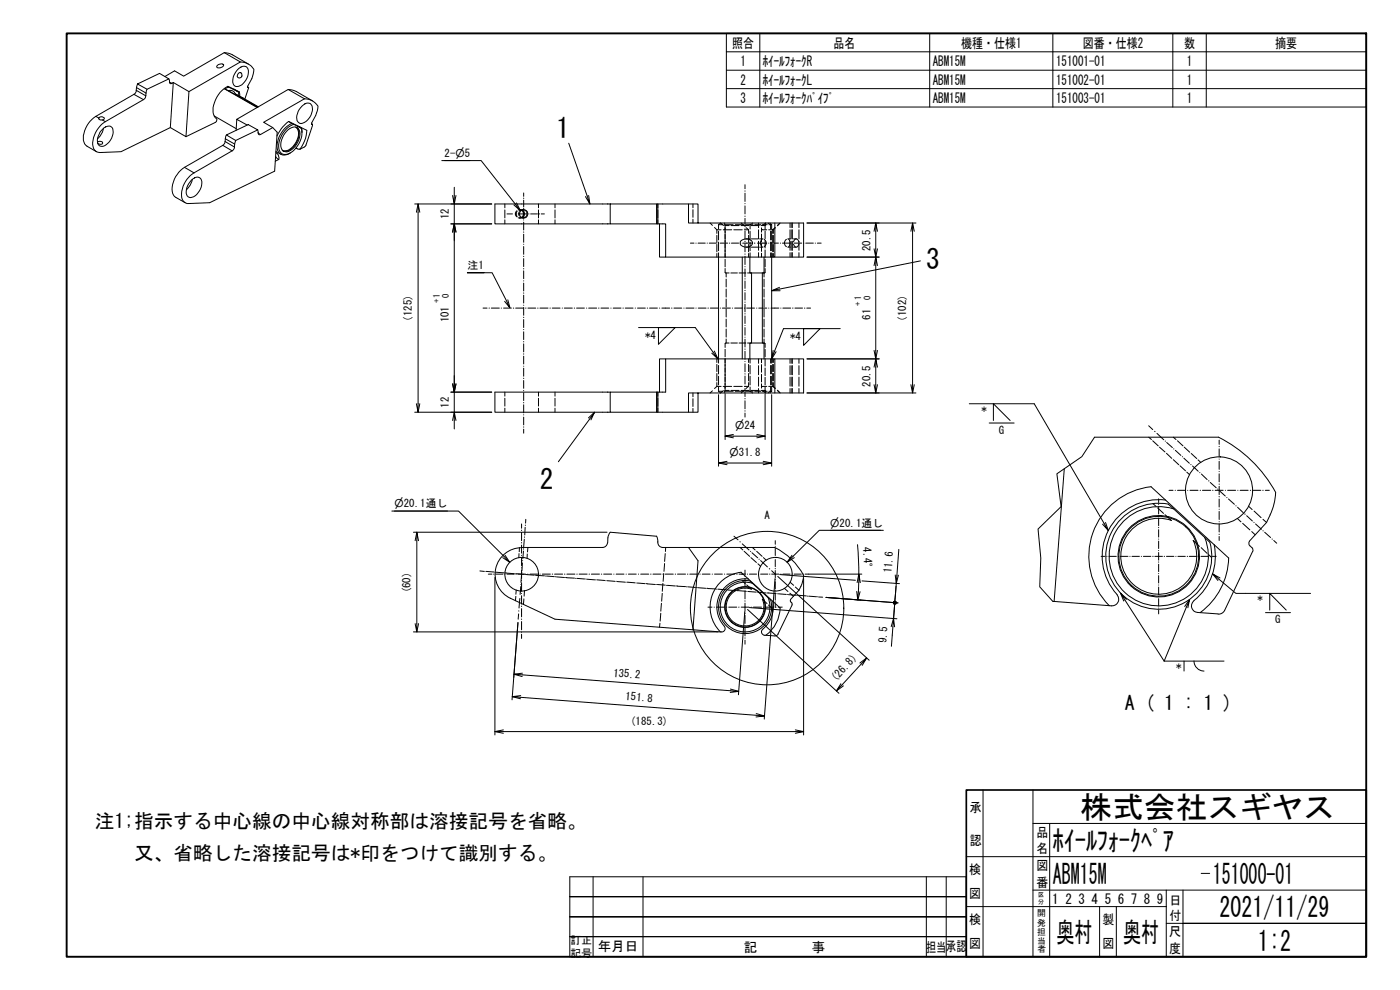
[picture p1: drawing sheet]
<svg xmlns="http://www.w3.org/2000/svg" width="420mm" height="297mm" viewBox="0 0 420 297" stroke-linecap="round" stroke-linejoin="round" font-family="sans-serif">
<!-- layer: Hidden (ISO) -->
<g fill="none" stroke="#000" stroke-width=".3">
<path d="M151.5 61.2v1.1M151.5 63v2.4M151.5 66v1.2M155.1 63.2a1.14 1.14 0 0 0 0 1.9M155.2 63.4l-.3 .5 .3 1M155.5 63l1 .1M155.9 63.5l-.2 .4 .2 .9M156.1 62.9l-.2 .1h.8M156.4 65.3l.6 .1M156.5 65.3h-1M156.7 65.3l-.8 .1h.2M156.9 62.9h.3"/>
<path d="M156.9 65.4h.3M157 62.9l-.6 .1M161.6 61.2v1.1M161.6 63v2.4M161.6 66v1.2M166.6 61.2v1.1M166.6 63v2.4M166.6 66v1.2M197.4 61.2v1.1M197.4 63v2.4M197.4 66v1.2M208 61.2v1.1"/>
<path d="M208 62.9v2.3M208 65.8v1.1M213.1 66.9l.7 .7M214.4 68.2l.7 .7M215.1 68.9v1.1M215.1 70.6v2.2M215.1 73.3v2.3M215.1 76.1v1M215.1 68.9h1.3M215.6 67.4h1.3M215.6 67.4v1.3M215.6 69.4v2.6"/>
<path d="M215.6 72.6v2.6M215.6 75.9v1.2M215.8 67.2l-.2 .2M216.3 67l-.3 .1M216.4 67.1l.7 .6M217 68.9h2.6M217.5 67.2v.2h2.5M217.5 66.9v.2M217.6 68.3v.4l-.2 .2M217.6 67.6v.1M217.6 67.7v9.5M217.6 77.8v2.3"/>
<path d="M217.6 67.7h1.2M219.4 67.7h2.4M220.2 68.9h2.6M220.7 67.4h2.5M222.4 66.9l.8 .7M222.4 67.7h2.4M223.4 68.9h1.3M223.8 67.4h2.2M223.9 68.3l.8 .6M224 71.7h1M224 74.2h1M224.7 68.9v1.1"/>
<path d="M224.7 70.6v2.2M224.7 73.3v2.3M224.7 76.1v1M225.1 69.4v2.6M225.1 72.6v2.6M225.1 75.9v1.2M225.4 67.2l-.3 .2v1.3M225.4 67.7h2.4M225.5 71.7h2M225.5 74.2h2M225.9 66.9l-.3 .2M226.5 67.4h1.8"/>
<path d="M227.6 66.9v1.4M227.6 68.9v2.8M227.6 72.4v2.7M227.6 75.8v1.3M228 71.7h1M228 74.2h1M228.4 67.7h1.2M228.5 68.4v.3l.4 .2h1.2M228.5 68.5v1.1M228.5 70.2v2.4M228.5 73.1v2.3M228.5 76v1.1"/>
<path d="M228.7 71.7a1.77 1.77 0 0 0 0 2.4M228.8 67.4h1.5M229.4 71.8a1.37 1.37 0 0 1 0 2.2M229.6 67.1l-.7 .6M229.6 67.7v1.1M229.6 69.3v2.3M229.6 72.2v2.2M229.6 75v2.2M229.6 77.8v2.3M229.7 67.6l-.1 .1M229.7 67.2v.3M229.7 66.9v.2"/>
<path d="M229.9 66.9l-.2 .1M230.5 66.9l.3 .2M230.7 68.9h1.4M230.8 67.4h.8M231 67.2l.3 .2v1.3M231.1 66.9l.1 .2M231.3 69.4v2.6M231.3 72.6v2.6M231.3 75.9v1.2M231.4 67.2l.2 .2M231.6 67.4v1.3M231.6 69.4v2.6"/>
<path d="M231.6 72.6v2.6M231.6 75.9v1.2M231.9 70.6v2.2M231.9 73.3v2.3M231.9 76.1v1M232.1 68.9l.6-.6-.8 .6v1.1M232.1 68.9v1.1M232.1 70.6v2.2M232.1 73.3v2.3M232.1 76.1v1M233.9 67.2l-.6 .5M234.1 66.9l-.7 .7"/>
<path d="M236 71.8a1.29 1.29 0 0 0 0 2.2M236.4 71.7h.8M236.4 74.2h.8M236.7 71.7l.4 1.2-.4 1.2M237.1 66.9v1.4M237.1 68.9v2.8M237.1 72.4v2.7M237.1 75.8v1.3M237.7 66.9v1.4M237.7 68.9v2.8M237.7 72.4v2.7M237.7 75.8v1.3"/>
<path d="M238.1 73.3a.83 .83 0 0 0 .9 .9 .83 .83 0 0 0 .8-.9M238.1 71.7h.9M238.1 74.2h.9M239 71.7h-.4l-.5 .9M239 71.7h.3l.5 .9M239.8 66.9v1.4M239.8 68.9v2.8M239.8 72.4v2.7M239.8 75.8v1.3M217.6 80.6l.1 1.2M217.7 81.9h1.1M217.9 81.9v1.2"/>
<path d="M217.9 83.7v2.4M217.9 86.7v2.4M217.9 89.7v2.4M217.9 92.7v2.4M217.9 95.7v2.4M217.9 98.7v2.4M219.3 81.9h2M221.8 81.9h2M224.3 81.9h1.1M229 81.9h.1M229.3 83.7v2.4M229.3 86.7v2.4"/>
<path d="M229.3 89.7v2.4M229.3 92.7v2.4M229.3 95.7v2.4M229.3 98.7v2.4M229.5 81.9h-.2v1.2M229.6 80.6v1.2M151.5 117.7v1.2M151.5 119.5v2.3M161.6 117.7v1.2M161.6 119.5v2.3M166.6 117.7v1.2M166.6 119.5v2.3"/>
<path d="M197.4 117.7v1.2M197.4 119.5v2.3M208 117.9v1.1M208 119.6v2.4M213.8 117.3l-.7 .6M215.1 115.9h1.3M215.1 115.9l-.7 .7M215.1 107.7v1.1M215.1 109.3v2.2M215.1 112.1v2.2M215.1 114.8v1.1M215.6 117.4h1.3"/>
<path d="M215.6 117.4l.2 .2M215.6 107.7v1.3M215.6 109.7v2.5M215.6 112.9v2.6M215.6 116.1v1.3M216 117.8h.3M217 115.9h2.6M217.1 117.2l-.7 .6M217.4 115.9l.2 .3v.3M217.5 117.8v.1M217.6 117.3l-.1 .3M217.6 117.4h2.4"/>
<path d="M217.6 104.8v2.2M217.6 107.6v9.5M217.6 117.1h1.2M217.6 117.1v.2M217.7 103l-.1 1.3M217.9 101.7v1.2M218.8 102.9l-1.1 .1M219.3 102.9h2M219.4 117.1h2.4M220.2 115.9h2.6M220.7 117.4h2.5M221.8 102.9h2"/>
<path d="M222.4 117.1h2.4M223.2 117.2l-.8 .7M223.4 115.9h1.3M223.8 117.4h2.2M224.3 102.9h1.1M224.7 115.9l-.8 .7M224.7 107.7v1.1M224.7 109.3v2.2M224.7 112.1v2.2M224.7 114.8v1.1M225.1 107.7v1.3M225.1 109.7v2.5"/>
<path d="M225.1 112.9v2.6M225.1 116.1v1.3l.3 .2M225.4 117.1h2.4M225.6 117.8l.3 .1M226.5 117.4h1.8M227.6 107.7v1.3M227.6 109.7v2.7M227.6 113.1v2.8M227.6 116.6v1.3M228.4 117.1h1.2M228.5 107.7v1.1M228.5 109.4v2.3"/>
<path d="M228.5 112.3v2.3M228.5 115.2v1.1M228.8 117.4h1.5M228.9 117.1l.7 .7M229 102.9h.1M229.3 101.7v1.2l.2 .1M229.6 103v1.3M229.6 104.8v2.2M229.6 107.6v2.2M229.6 110.4v2.3M229.6 113.2v2.3M229.6 116.1v1"/>
<path d="M229.6 117.1l.1 .2M229.7 117.3v.3M229.7 117.8l.2 .1M230.1 115.9l-1.4 .1-.2 .4M230.7 115.9h1.4M230.8 117.4h.6M230.8 117.8l-.3 .1M231.2 117.8l-.1 .1M231.3 107.7v1.3M231.3 109.7v2.5M231.3 112.9v2.6M231.3 116.1v1.3l-.3 .2"/>
<path d="M231.5 117.4h.1M231.6 117.4l-.2 .2M231.6 107.7v1.3M231.6 109.7v2.5M231.6 112.9v2.6M231.6 116.1v1.3M231.9 114.8v1.1l.8 .7M231.9 107.7v1.1M231.9 109.3v2.2M231.9 112.1v2.2M232.1 115.9l.6 .6M232.1 107.7v1.1"/>
<path d="M232.1 109.3v2.2M232.1 112.1v2.2M232.1 114.8v1.1M233.3 117.1l.6 .6M233.4 117.2l.7 .7M237.1 107.7v1.3M237.1 109.7v2.7M237.1 113.1v2.8M237.1 116.6v1.3M237.7 107.7v1.3M237.7 109.7v2.7M237.7 113.1v2.8"/>
<path d="M237.7 116.6v1.3M239.8 107.7v1.3M239.8 109.7v2.7M239.8 113.1v2.8M239.8 116.6v1.3M151.5 122.5v1.2M161.6 122.5v1.2M166.6 122.5v1.2M197.4 122.5v1.2M208 122.5v1.2M344.7 131.2l.9 .7M345.9 132.3l1.7 1.5"/>
<path d="M348 134.2l1.6 1.4M350.1 136l1.6 1.5M352.1 131.2l.8 .7M352.1 137.9l1.7 1.5M353.4 132.3l1.6 1.5M354.1 139.7l1.7 1.6M355.4 134.2l1.7 1.5M357.5 136.1l1.7 1.5M359.5 138l.9 .7M346 151.1l1 .8M347.4 152.4l1.8 1.6M349.6 154.4l.9 .8"/>
<path d="M356.2 141.7l.8 .7M371.3 155.6l1.1 1M372.9 157l2.2 2M374.7 151.9l1.1 1M375.7 159.5l1 1M376.4 153.3l2.1 2M379 155.8l1.1 1M154.8 178.9l-.1 1.4M154.9 177l-.1 1.3M155.8 166.1l-.1 1.2M155.9 164.3l-.1 1.2M157.2 179.7l-.1 1.6"/>
<path d="M157.4 177.2l-.1 1.7M158.2 166.2v1.3M158.4 164.3l-.1 1.3M198.8 178l-.2 2.4M198.9 175.1l-.1 2.3M199.2 172.1l-.2 2.3M199.5 169.1l-.2 2.3M199.6 166.1l-.1 2.4M199.8 164.3l-.1 1.2M222.1 164.3l.8 .7M222.8 174.2l.8 .9M223.3 165.4l1.7 1.5"/>
<path d="M224.1 175.5l.9 .8M225.4 167.3l1.6 1.5M225.8 164.3l.8 .7M227.1 165.4l1.6 1.5M227.5 169.1l.8 .8M229.1 167.3l.8 .8M235.4 176.5l1.1 1M237 178l1.1 .9M237.1 174.7l1.1 .9M238.7 176.1l1.1 1M359.1 163.1l.9 .8M360.5 164.3l1.8 1.7"/>
<path d="M362.7 166.4l.9 .8M198.1 187l-.2 1.2M198.3 184l-.2 2.4M198.5 181l-.2 2.4M229.3 180.3l.9 .8M230.6 181.5l1 .9"/>
</g>
<!-- layer: Visible (ISO) -->
<g fill="none" stroke="#000" stroke-width=".3">
<path d="M65.5 19.4l.9-.2 .7 .2a1.28 1.28 0 0 1-2.1 .6zM67.3 15.8l4.8 2.8-15.4 8.9M67.3 15.8l-12.2 7-2.7-1.5-2.9 1.7M67.3 15.8l1.9 .4 5.3 3M72.1 18.6l2.1 .4a4.1 4.1 0 0 1 2 1.8l-.1 .6a10.3 10.3 0 0 1-1.7 4.4l-.1 .3 .2 .2M29.8 35.2l.9-.2 .6 .4a.87 .87 0 0 1-.8 .6 .87 .87 0 0 1-.8-.6zM31.1 38.5l-.4 1.2-1.4 1.9M31.2 38.3l.5-.2a1.46 1.46 0 0 1 1.7-.1 1.46 1.46 0 0 1 .6 1.6 4.6 4.6 0 0 1-3.4 4.3 1.48 1.48 0 0 1-1.4-1.8l.8-2.4zM41.3 25.2l-.4 2.2-.5 .7-11.6 6.8a7.7 7.7 0 0 0-3.6 7.8l.9 1.2 2.9 1.6M41.3 25.2l6.6-3.2 2.8 1.7-6.6 3.1zM50.7 23.7l.2 .8M50.9 24.6l.1 .4 .3 .1 .7-.3-.9 13.5-14.8 7.2-6.3 .3a2.42 2.42 0 0 1-2.2-3.1 8.5 8.5 0 0 1 3.8-6.2l11.6-6.7 .4-.5 .5-2.5"/>
<path d="M50.9 24.5v.1M52 24.8l4.7 2.7-.9 13.5-4.7-2.7M64.3 34.8l6.6 3.8M67.5 26.7l9.7 5.5M67.5 26.7l1.1 .5M68.3 26l3.2 1.5-1.3-.8M68.6 27.2l8.7 5M68.6 27.2h.9a1.4 1.4 0 0 1 1.1 1M68.6 26.1l-1.1 .6M70.6 28.2l2.2 1.2h-.2M70.6 28.2l1.1 .5M71.4 20.8l.4-.4a1.54 1.54 0 0 1 1.9-.4 1.54 1.54 0 0 1 .8 1.7 4.6 4.6 0 0 1-3.3 4.3 1.56 1.56 0 0 1-1.3-2.4l.4-1.2z"/>
<path d="M71.5 27.5l.2 1.2M71.6 22a.72 .72 0 0 1 1.1 .2 .72 .72 0 0 1-.4 1 .72 .72 0 0 1-1.1-.1 .72 .72 0 0 1 .4-1.1zM71.7 28.7l5.8 3.4M71.9 28.9l-.1-1.4-3.4-1.6a8.3 8.3 0 0 0-4.3 8.4l.5 1 .5 .4-.3 .9-9 4.4M72.6 22.8l-.1 .2M72.6 29.4l4.8 2.7M72.6 29.4l.1 .2M74.2 37.5l-3.1-1.7-.2 3.3M74.3 26.1l.2 .2M74.5 26.3l-1 3.5M81.9 38.3l-3.7 2.1a.79 .79 0 0 1-.8-1.2l-.1-.2M86.4 39l.5-.4a1.9 1.9 0 0 1 2.5-.2 1.9 1.9 0 0 1 .6 2.4 5.7 5.7 0 0 1-4 4.8 2.08 2.08 0 0 1-1.7-3l.8-2z"/>
<path d="M86.5 26.8l2.5 .7 4.8 2.8M86.6 36.4l-2.2 2.3-1.3 2.1M86.6 36.4l5.5 2.7-.4 2.4-1.7 3.3M86.6 36.4l3.9 2.1-1.2-.7M87.6 37.1a7.7 7.7 0 0 0-4.3 8 2.29 2.29 0 0 0 3.8 .8M88.2 37.3a7.1 7.1 0 0 0-4.4 7.8 2.14 2.14 0 0 0 3.5 .7 7 7 0 0 0 3.1-7.4M88.7 38.1a3 3 0 0 1 .4 4 4.5 4.5 0 0 1-4 3.2l-.4-.2M89 38.2a3.5 3.5 0 0 1 .1 4.3 4.4 4.4 0 0 1-3.7 2.9l-.4-.1M90.1 38.1l.1 .2M90.5 38.5l.1 1.3M90.6 31.9a1.71 1.71 0 0 1 1.5-1 1.71 1.71 0 0 1 1.6 .9 4.4 4.4 0 0 1-3.7 5.2 2.56 2.56 0 0 1-.5-3.5zM91.4 29.6l-12.3 7.1 2.8 1.6 1.3 1.4-.8 11.7-19.5 9.4-6.3 .3a2.33 2.33 0 0 1-2.1-3 8.1 8.1 0 0 1 3.7-6.2l11.7-6.8 .5-.7 .3-2.3"/>
<path d="M91.4 29.6l1.4 .2 1.7 1a1.66 1.66 0 0 1 .7 2.4l-.5 1.5-1.2 2.2 .2 .4-.2-.1M91.4 29.6l-4.9-2.8-15.4 9M93.7 37.3l.1 .3-2 5.9-.3 .5-1.5 .8M29.3 42.7a.82 .82 0 0 1 .9-.3 .82 .82 0 0 1 .5 .7l-.8 .2-.6-.3M57.4 54.1l.4-.4a1.63 1.63 0 0 1 2.2-.3 1.63 1.63 0 0 1 .5 2.1 4 4 0 0 1-3.7 3.7 2.07 2.07 0 0 1-.7-2.9zM57.7 53.8l-.6 1.7-1.2 1.4M67.9 40.5l6.6-3.1 2.8 1.6-6.6 3.1zM67.9 40.5l-.5 2.5-.3 .5-11.7 6.7a7.7 7.7 0 0 0-3.6 7.8l.5 .9 3.3 1.9M82.7 47l.9 .9M82.8 45.7l.2 .3a1.81 1.81 0 0 1 .6 1.9M82.8 45.5l1.5 .8M83.6 47.9l-1 .5"/>
<path d="M88.8 44.4l.4 .2M88.9 44.4l.4 .3 .7 .1M156.5 63.1a1.24 1.24 0 0 0 0 2.2 1.31 1.31 0 0 0 0-2.2 1.25 1.25 0 0 1 1.9 1.1 1.25 1.25 0 0 1-1.9 1.1M156.7 63a1.24 1.24 0 0 1 .7 1.2 1.24 1.24 0 0 1-.7 1.1M157 62.9a1.24 1.24 0 0 1 1.2 1.3 1.24 1.24 0 0 1-1.2 1.2M183.1 61.2h-34.6v6h34.6M183.1 61.2h13.9v6h-13.9zM197 67.2h2.8v9.9h-1.9v-9.9M197 61.2h9.6M197.4 61.2v6M209.5 66.9v-5.7h-2.9v5.7h34.6v10.2h-8.7M215.6 77.1v30.6"/>
<path d="M222.4 72.2a2.09 2.09 0 0 1 3.4 .7 2.01 2.01 0 0 1-1.8 1.3 2.01 2.01 0 0 1-1.9-1.3zM222.8 77.1v30.6M225 77.1l.2 4.8 4-.1 .1-4.7M231.6 77.1v30.6M232.5 66.9v10.2h-32.7M225.6 81.9v21l-.6 .1v4.7M228.8 81.9v21l.5 .2v4.6M183.1 117.7h-34.6v6h34.6M197 117.7h-13.9v6h13.9v-6h2.8v-10h-1.9v10M197.4 117.7v6M199.8 107.7h32.7v10.2M225.6 102.9h3.2"/>
<path d="M232.5 107.7h8.7v10.2h-34.6v5.8h2.9v-5.8M197 123.7h9.6M328.5 131.2l37.1-.1a40 40 0 0 1 17.3 16.7M319.4 140.6l-3 39.9h-.4M345.4 146l23.3 21.4M345.5 146a21 21 0 0 0-17.5 13.9 21 21 0 0 0 4.9 21.8M349.8 150a17 17 0 0 0-17.2 9.1 17 17 0 0 0 2.7 19.3 2.12 2.12 0 0 1 0 2.6 2.12 2.12 0 0 1-2.4 .7M350.5 155.2l1 1M350.7 151.3a15.9 15.9 0 0 0-18.9 15 15.9 15.9 0 0 0 17.7 16.4 15.9 15.9 0 0 0 13.5-20l-12.4-11.4M351.6 156.2a11.4 11.4 0 0 0-15.2 9.7 11.4 11.4 0 0 0 13.3 12.2 11.4 11.4 0 0 0 8.4-15.9l1 .9M352.2 152.7a14.9 14.9 0 0 0-19.3 13.1 14.9 14.9 0 0 0 17.2 15.8 14.9 14.9 0 0 0 11.4-20.4M381.2 154.5l-1.1 2.3-5.1 5.5"/>
<path d="M382.8 147.8a17 17 0 0 1-1.6 6.7M153.2 179.5l13.4 6.3 49.6 3.8a1.06 1.06 0 0 0 1.2-.4 1.06 1.06 0 0 0 0-1.3M156.6 164.3a8 8 0 0 0-7.8 6.3 8 8 0 0 0 4.4 8.9M182.3 162.9a1.49 1.49 0 0 1-1.5 1.4h-24.3M197.4 162.6l-.4-1.7-13.9-1.2-.6 1.3-.1 1.9M197.4 162.5a1.52 1.52 0 0 0 1.5 1.8h7.7M222.4 171.8l11.7 10.6a10.5 10.5 0 0 1-4.2 8.2M222.5 171.7a10.5 10.5 0 0 0-8.8 6.9 10.5 10.5 0 0 0 2.5 10.9M224.7 173.7a8.5 8.5 0 0 0-8.6 4.6 8.5 8.5 0 0 0 1.3 9.6M225 176.3l.5 .5a5.7 5.7 0 0 0-7.5 4.9 5.7 5.7 0 0 0 6.6 6 5.7 5.7 0 0 0 4.2-7.9M225.1 174.3a8 8 0 0 0-9.4 7.6 8 8 0 0 0 8.9 8.1 8 8 0 0 0 6.7-10M225.1 174.4l6.2 5.6"/>
<path d="M225.9 175a7.5 7.5 0 0 0-9.7 6.6 7.5 7.5 0 0 0 8.6 7.9 7.5 7.5 0 0 0 5.7-10.2M228.8 179.8l.5 .5M237.3 179.9l-.1 .5 .4 .4M241.2 172.6a20 20 0 0 0-8.7-8.3h-25.9l2.9 4-1.5 20.7M241.2 172.6l-.4 2.3a10.7 10.7 0 0 1-3.6 5M364.4 163.4a17 17 0 0 1-6 16.8M368.7 167.4a21 21 0 0 1-8.5 16.4M375 162.4a.98 .98 0 0 0 .1 1.3M375.1 163.8a1.52 1.52 0 0 1 .9 1.4v.3M375.9 165.5l-8.4 17.6-1 1-.9 .2M228.9 188.8a1.03 1.03 0 0 0-.2 1.3 1.03 1.03 0 0 0 1.2 .5l2.6 .2M231.9 180.4a8.5 8.5 0 0 1-3 8.4"/>
<path d="M233.5 190.2l-.4 .5-.5 .1M237.6 180.9l.1 .6M237.7 181.5l-4.2 8.7M316.4 180.5l16.5 1.2M358.3 180.2a2.08 2.08 0 0 0-.5 2.5 2.08 2.08 0 0 0 2.4 1.1l5.4 .4"/>
<circle cx="365.9" cy="147.1" r="10.1"/>
<circle cx="156.6" cy="172.3" r="5"/>
<circle cx="232.7" cy="172.3" r="5"/>
<circle cx="347.8" cy="166.9" r="12"/>
<circle cx="347.8" cy="166.9" r="12.2"/>
<circle cx="223.6" cy="182.1" r="6"/>
<circle cx="223.6" cy="182.1" r="6.1"/>
</g>
<!-- layer: Visible Narrow (ISO) -->
<g fill="none" stroke="#000" stroke-width=".3">
<path d="M28.8 34.9l.9 .5M30.7 36l.9 .5M40.2 28.3l2.9 1.6M40.9 27.1l2.9 1.7M41 26.3l2.8 1.6M50.9 24.6l.7 .4M72.8 29.4h.1M74.3 26.1l.2 .2M74.4 26.2h.1M77.5 39.9l.7 .5M93.5 37.2l.2 .1M93.5 37.3h.1"/>
<path d="M55.4 50.2l2.8 1.7M66.9 43.6l2.8 1.7M67.6 42.5l2.8 1.6M67.6 41.6l2.8 1.6"/>
</g>
<!-- layer: Break Line (JIS) -->
<path d="M328.5 131.2l-3.8 5.8-7.5 5.2 1.3 9.8-7 6.7 .9 8.7-.4 8.7 4 4.4" fill="none" stroke="#000" stroke-width=".3"/>
<!-- layer: Symbol (ISO) -->
<g fill="none" stroke="#000" stroke-width=".3">
<path d="M218 10h192v22.1h-192zM218 15.5h192M228 10v22.1M279 10v22.1M316 10v22.1M352 10v22.1M362 10v22.1M218 21.1h192M218 26.6h192M132.6 48.2h11.8l11.7 15-1.9-1.7M133.4 48.2h7.7M170.7 43l6.3 18.2-1.3-2.2"/>
<path d="M176.7 58.7l.3 2.5M155 60.9l1.1 2.3M276.2 78.3l-44.6 8.9 2.3-1M145.2 81.8h-4.9h7.4l5.3 10.5-1.6-1.9M152.4 90l.6 2.3M191.6 98.3h17.1l6.8 9.4-1.9-1.7M197.6 98.3h5l-5 5zM231.6 87.2h2.5M241.2 98.6h4.9l-4.9 5zM252.2 98.6h-17.1l-3.5 9.1 .4-2.6M214.4 105.3l1.1 2.4M232.9 105.5l-1.3 2.2"/>
<path d="M177.4 126l1-2.3-10.8 14.8M178.4 123.7l-1.8 1.7M290.9 121.1h19.5l22.2 38.1-1.7-1.9M296.9 126.9h7.5M298.1 126.2v-5.1l5 5.1M117.6 153.3h20l15.4 15.4-2.1-1.4M118.4 153.3h15.9M249.2 159.1h15.9M264.3 159.1h-18.4l-9.7 9.6 1.5-2.1M331.8 156.8l.8 2.4M151.6 166.6l1.4 2.1M238.4 167.3l-2.2 1.4"/>
<path d="M336.3 178l.9 2.3M338.1 179.8l-1.8-1.8 13.1 20.4M357 179.9l-1.5 2.1M363.9 172.2l1.6 2M366.1 173.4l-2.2-1.2 7 5.8h22.4M349.4 198.4h17.9M355.3 198.4v2.9M356.5 182.4l.5-2.5-7.6 18.5M358.3 198.3a3 3 0 0 0 3 3M379.8 183.8h7.5M381.1 183.1v-5.1l4.9 5.1"/>
</g>
<!-- layer: Detail Boundary (JIS) -->
<circle cx="230.2" cy="182.5" r="23" fill="none" stroke="#000" stroke-width=".3"/>
<!-- layer: Border (ISO) -->
<path d="M20 10h390v277.1h-390z" fill="none" stroke="#000" stroke-width=".57"/>
<!-- layer: WAKUS -->
<g fill="none" stroke="#000" stroke-width=".3">
<path d="M295 237v50.1M310 237v50.1M290 257h120M310 247.1h100M315 247.1v40M290 263.1v24M290 272h60M310 267.1h100M330 272v15.1M335 272v15.1M350 277h60h-55M350 267.1v20"/>
<path d="M355 267.1v20"/>
</g>
<!-- layer: WAKU -->
<path d="M290 237h120v50.1h-120z" fill="none" stroke="#000" stroke-width=".51"/>
<!-- layer: 0 -->
<path d="M360.5 262.1h2.5" fill="none" stroke="#000" stroke-width=".3"/>
<!-- layer: Sketch Geometry (ISO) -->
<g fill="none" stroke="#000" stroke-width=".3">
<path d="M144 171.3l1.2 .1M145.5 171.4h.1M145.9 171.4l2.3 .2M148.5 171.7h.1M148.8 171.7l2.5 .2M151.6 171.9h.1M151.9 171.9l2.4 .2M154.6 172.1h.1M154.9 172.1l2.4 .2M157.6 172.4h.1M157.9 172.4l2.4 .2M160.7 172.6h.1"/>
<path d="M161 172.6l2.4 .2M163.6 172.8h.1M164 172.8l2.4 .2M166.7 173l.1 .1M167 173.1l2.4 .2M169.7 173.3h.1M170.1 173.3l2.3 .2M172.7 173.5h.1M173.1 173.5l2.4 .2M175.8 173.7h.1M176.1 173.8l2.4 .2M178.8 174h.1"/>
<path d="M179.1 174l2.4 .2M181.8 174.2h.1M182.2 174.2l2.3 .2M184.8 174.4h.1M185.2 174.5l2.4 .2M187.8 174.7h.1M188.2 174.7l2.4 .2M190.9 174.9h.1M191.3 174.9l2.3 .2M193.9 175.1h.1M194.2 175.2l2.5 .2M196.9 175.4h.1"/>
<path d="M197.3 175.4l2.3 .2M200 175.6h.1M200.3 175.6l2.4 .2M203 175.8h.1M203.3 175.9l2.4 .1M206 176.1h.1M206.4 176.1l2.3 .2M209 176.3h.1M209.4 176.3l2.4 .2M212.1 176.5h.1M212.4 176.6l2.4 .1M215.1 176.8h.1"/>
<path d="M215.5 176.8l2.3 .2M218.1 177h.1M218.4 177l2.5 .2M221.2 177.2h.1M221.5 177.2l2.4 .2M224.2 177.5h.1M224.5 177.5l2.4 .2M227.2 177.7h.1M227.5 177.7l2.4 .2M230.3 177.9h.1M230.6 177.9l2.3 .2M233.2 178.2h.1"/>
<path d="M233.6 178.2l2.4 .2M236.3 178.4h.1M236.6 178.4l2.4 .2M239.3 178.6h.1M239.6 178.6l2.4 .2M242.3 178.9h.1M242.7 178.9l2.3 .2M245.4 179.1h.1M245.7 179.1l1.2 .1M171 263.1h119v5.9h-119h119v6.1h-119h119v5.9h-119h119v6.1h-119zM178 263.1v24M193 263.1v24"/>
<path d="M278 263.1v24M284 263.1v24"/>
</g>
<!-- layer: Center Mark (ISO) -->
<g fill="none" stroke="#000" stroke-width=".3">
<path d="M157.2 57.9v1M157.2 59.4v.1M152.1 64.2h1.7M154.6 64.2h.1M155.5 64.2h2.7M157.2 60.1v2M157.2 62.5v.2M157.2 63.2v2.1M157.2 66h.1M157.2 66.7v2.3M157.2 69.6v.1M157.2 70.3v2.4"/>
<path d="M157.2 73.3h.1M157.2 74v2.3M157.2 76.9v.1M157.2 77.6v2.4M158.7 64.2h.1M159.3 64.2h2M161.8 64.2h.1M162.4 64.2h1M157.2 80.6v.1M157.2 81.3v2.3M157.2 84.3h.1M157.2 84.9v2.4"/>
<path d="M157.2 87.9v.1M157.2 88.6v2.3M157.2 91.6h.1M157.2 92.3v2.3M157.2 95.2v.1M157.2 95.9v2.4M157.2 98.9h.1M157.2 99.6v2.3M157.2 102.5v.1M157.2 103.2v2.4M157.2 106.2v.1M157.2 106.9v2.3"/>
<path d="M157.2 109.8v.1M157.2 110.5v2.4M157.2 113.5v.1M157.2 114.2v2.3M157.2 117.1v.1M157.2 117.8v2.4M157.2 120.8v.1M157.2 121.5v2.4M157.2 124.4v.1M157.2 125.1v2.4M157.2 128.1v.1M157.2 128.8v1.2"/>
<path d="M365.9 132.1v1.2M365.9 133.9v.1M365.9 134.7v2.4M365.9 137.7v.1M365.9 138.4v2.4M156.5 157.2v1.3M156.5 159.1v.1M156.5 159.8v2.4M347.7 149.7v1.1M347.7 151.4h.1M347.7 152v2.2M347.7 154.8v.1"/>
<path d="M347.7 155.4v2.3M347.7 158.2v.2M347.7 158.9v2.2M350.8 147.1h1.2M352.7 147.1h.1M353.4 147.1h2.4M356.4 147.1h.1M357.1 147.1h2.4M360.2 147.1h.1M360.9 147.1h2.4M363.9 147.1h.1M364.7 147.1h2.4"/>
<path d="M365.9 141.5h.1M365.9 142.2v2.4M365.9 145.2v.1M365.9 145.9v2.5M365.9 149v.1M365.9 149.7v2.4M365.9 152.8h.1M365.9 153.5v2.4M365.9 156.5v.1M365.9 157.2v2.4M367.7 147.1h.1M368.4 147.1h2.4"/>
<path d="M371.5 147.1h.1M372.2 147.1h2.4M375.2 147.1h.1M375.9 147.1h2.5M379 147.1h.1M379.7 147.1h1.2M146.6 172.3h1M148.1 172.3h.2M148.8 172.3h2.1M151.5 172.3h.1M152.1 172.3h2.2M154.8 172.3h.1"/>
<path d="M155.4 172.3h2.3M156.5 162.8v.1M156.5 163.6v2.4M156.5 166.6v.1M156.5 167.3v2.4M156.5 170.4h.1M156.5 171.1v2.4M156.5 174.2h.1M156.5 174.9v2.5M156.5 178v.1M156.5 178.7v2.6M158.4 172.3h.1"/>
<path d="M159.1 172.3h2.3M162.1 172.3h.1M162.8 172.3h2.4M165.7 172.3h.2M166.4 172.3h2.4M169.4 172.3h.1M170.1 172.3h2.4M173.1 172.3h.1M173.8 172.3h2.4M176.8 172.3h.1M177.5 172.3h2.4M180.5 172.3h.1"/>
<path d="M181.2 172.3h2.4M184.2 172.3h.1M184.9 172.3h2.4M187.9 172.3h.1M188.6 172.3h2.3M191.6 172.3h.1M192.3 172.3h2.4M195.3 172.3h.1M196 172.3h2.4M198.9 172.3h.2M199.6 172.3h2.5M202.6 172.3h.2"/>
<path d="M203.3 172.3h2.4M206.3 172.3h.1M207 172.3h2.4M210.1 172.3h.1M210.8 172.3h2.3M213.7 172.3h.1M214.4 172.3h2.4M217.4 172.3h.1M218.1 172.3h2.4M221.1 172.3h.1M221.8 172.3h2M223.6 171.1v1.2"/>
<path d="M223.6 172.8v.2M223.6 173.5v2.4M223.6 176.6h.1M223.6 177.3v2.4M224.3 172.3h.1M224.9 172.3h2.2M227.6 172.3h.1M228.3 172.3h2.1M230.9 172.3h.2M231.6 172.3h2.1M232.7 162.2v1.1M232.7 163.9h.1"/>
<path d="M232.7 164.5v2.2M232.7 167.2v.1M232.7 167.9v2.1M232.7 170.5v.2M232.7 171.2v2.1M232.7 173.9v.1M232.7 174.5v2.2M232.7 177.2v.1M232.7 177.8v2.3M234.3 172.3h.1M234.9 172.3h2.2M237.7 172.3h.1"/>
<path d="M238.3 172.3h2.2M241 172.3h.1M241.6 172.3h1.1M330.5 166.9h1.1M332.2 166.9h.1M332.8 166.9h2.2M335.6 166.9h.1M336.2 166.9h2.3M339.1 166.9h.1M339.7 166.9h2.2M342.5 166.9h.1M343.2 166.9h2.2"/>
<path d="M345.9 166.9h.2M346.6 166.9h2.3M347.7 161.7v.1M347.7 162.4v2.2M347.7 165.1v.1M347.7 165.8v2.3M347.7 168.6v.1M347.7 169.3v2.2M347.7 172.1h.1M347.7 172.7v2.2M347.7 175.5v.1M347.7 176.1v2.3"/>
<path d="M347.7 178.9v.2M347.7 179.6v2.2M349.4 166.9h.1M350.1 166.9h2.2M352.9 166.9h.1M353.5 166.9h2.2M356.3 166.9h.1M356.9 166.9h2.3M359.7 166.9h.2M360.4 166.9h2.2M363.2 166.9h.1M363.9 166.9h1.1"/>
<path d="M365.9 160.3v.1M365.9 161v1.2M156.5 181.8v.2M156.5 182.6v2.5M156.5 185.7v.2M156.5 186.5v2.5M156.5 189.6v.1M156.5 190.3v1.3M212.5 182.2h1.2M214.3 182.2h.1M215 182.2h2.4M218 182.2h.1"/>
<path d="M218.7 182.2h2.4M221.7 182.2h.1M222.4 182.2h2.4M223.6 180.3v.1M223.6 181v2.4M223.6 183.9v.2M223.6 184.6v2.5M223.6 187.7v.1M223.6 188.4v2.4M223.6 191.4v.1M223.6 192.1v1.2M225.4 182.2h.1"/>
<path d="M226.1 182.2h2.4M229.1 182.2h.1M229.8 182.2h2.4M232.7 180.6v.1M232.7 181.2v1.1M232.9 182.2h.1M233.6 182.2h1.2M347.7 182.4v.1M347.7 183.1v1.1"/>
</g>
<!-- layer: Centerline (ISO) -->
<g fill="none" stroke="#000" stroke-width=".3">
<path d="M223.6 55.4v1.2M223.6 57.3v.1M223.6 58v2.4M207.2 72.9h1.1M208.9 72.9h.1M209.5 72.9h2.1M212.2 72.9h.1M212.9 72.9h2.1M215.5 72.9h.1M216.2 72.9h2.2M218.9 72.9h.1M219.5 72.9h2.2"/>
<path d="M222.2 72.9h.1M222.9 72.9h2.7M223.6 61.1h.1M223.6 61.8v2.4M223.6 64.8v.1M223.6 65.5v2.5M223.6 68.6v.1M223.6 69.3v2.5M223.6 72.4v.1M223.6 73.1v2.5M223.6 76.2v.1M223.6 76.9v2.5"/>
<path d="M223.6 80v.1M226.4 72.9h.2M227.3 72.9h2.8M230.7 72.9h.1M231.3 72.9h2.3M234.2 72.9h.1M234.8 72.9h2.3M237.7 72.9h.1M238.3 72.9h2.3M241.2 72.9h.1M241.8 72.9h2.3M244.7 72.9h.1"/>
<path d="M245.3 72.9h1.1M145 92.4h1.2M146.7 92.4h.2M147.4 92.4h2.5M150.4 92.4h.1M151.1 92.4h2.4M154.1 92.4h.1M154.7 92.4h2.5M157.7 92.4h.2M158.4 92.4h2.4M161.4 92.4h.1M162.1 92.4h2.4"/>
<path d="M165 92.4h.2M165.7 92.4h2.4M168.7 92.4h.1M169.4 92.4h2.4M172.3 92.4h.2M173 92.4h2.4M176 92.4h.1M176.7 92.4h2.4M179.6 92.4h.2M180.3 92.4h2.4M183.3 92.4h.1M184 92.4h2.4"/>
<path d="M186.9 92.4h.2M187.6 92.4h2.4M190.6 92.4h.1M191.3 92.4h2.4M194.2 92.4h.2M194.9 92.4h2.4M197.9 92.4h.1M198.6 92.4h2.4M201.5 92.4h.2M202.2 92.4h2.4M205.2 92.4h.1M205.9 92.4h2.4"/>
<path d="M208.9 92.4h.1M209.5 92.4h2.4M212.5 92.4h.1M213.2 92.4h2.3M216.2 92.4h.1M216.8 92.4h2.4M219.8 92.4h.1M220.5 92.4h2.3M223.4 92.4h.1M223.6 80.7v2.3M223.6 83.6v.1M223.6 84.3v2.2"/>
<path d="M223.6 87.1v.1M223.6 87.8v2.2M223.6 90.6v.1M223.6 91.3v2.3M223.6 94.1v.1M223.6 94.8v2.3M223.6 97.6v.1M223.6 98.3v2.3M224.1 92.4h2.3M227.1 92.4h.1M227.7 92.4h2.4M230.7 92.4h.1"/>
<path d="M231.4 92.4h2.3M234.3 92.4h.1M234.9 92.4h2.4M237.9 92.4h.1M238.6 92.4h2.3M241.4 92.4h.2M242.1 92.4h1.2M223.6 101.1v.1M223.6 101.8v2.3M223.6 104.7v.1M223.6 105.4v2.4M223.6 108.4v.1"/>
<path d="M223.6 109.1v2.5M223.6 112.1v.2M223.6 112.8v2.4M223.6 115.9h.1M223.6 116.6v2.4M223.6 119.6v.1M223.6 120.3v2.4M223.6 123.2v.2M223.6 123.9v1.2M344.7 127.7l1.2 1.2M346.5 129.4l.1 .1M347.2 130l2 1.9"/>
<path d="M349.7 132.3l.1 .1M350.1 132.8l1.8 1.5M352.2 134.7h.1M352.7 135.1l1.7 1.5M354.8 137l.1 .1M355.3 137.5l1.6 1.5M357.4 139.4h.1M357.9 139.8l1.7 1.6M157.6 158.2l-.1 2.3M157.7 157.5v.2M157.8 155.8l-.1 1.2M360 141.8h.1"/>
<path d="M360.6 142.2l1.7 1.7M362.7 144.3h.1M363.2 144.8l1.8 1.6M365.4 146.7l.1 .1M366 147.2l1.7 1.6M368.2 149.3h.1M368.7 149.7l1.8 1.6M370.9 151.8h.1M371.4 152.2l1.7 1.6M373.6 154.2l.1 .1M374.1 154.7l1.8 1.6M376.3 156.7l.1 .1"/>
<path d="M376.8 157.2l1.8 1.6M379 159.2l.1 .1M379.5 159.7l1.8 1.6M156 179.6l-.2 2.8M156.3 176l-.2 2.4M156.3 175.3v.1M156.5 172.5l-.2 2.2M156.6 171.8h.1M156.8 168.9l-.1 2.3M156.8 168.2v.1M157.1 165.3l-.2 2.3M157.2 164.6l-.1 .2"/>
<path d="M157.4 161.8l-.2 2.3M157.4 161.1v.1M220.3 160.9l1.2 1.1M222.1 162.5l.1 .1M222.8 163.2l2 1.8M225.2 165.4l.1 .1M225.7 165.8l1.7 1.6M227.8 167.8h.1M228.3 168.2l2 1.9M230.9 170.6l.1 .1M231.6 171.2l1.2 1.2M381.8 161.7v.1"/>
<path d="M382.3 162.2l.9 .8M155.6 184.2l-.1 1.6M155.7 183.2v.2"/>
</g>
<!-- layer: Dimension (ISO) -->
<g fill="none" stroke="#000" stroke-width=".3">
<path d="M136.3 56.2v5l-.5-2.5M136.8 58.7l-.5 2.5v6l-.5 2.4M124.5 61.2h23.1M125.5 61.2l-.5 2.5M126 63.7l-.5-2.5v62.5l-.5-2.6M135.3 67.2h12.3M136.8 69.6l-.5-2.4v50.5l-.5-2.5M242.2 77.1h21.6M242.2 66.9h32.7M262.8 66.9l-.5 2.5M263.3 79.7l-.5-2.6v30.6l-.5-2.6M263.3 69.4l-.5-2.5v10.2l-.5-2.4"/>
<path d="M263.3 74.7l-1 5M273.9 66.9l-.5 2.5M274.4 69.4l-.5-2.5v51l-.5-2.5M135.3 117.7h12.3M136.8 115.2l-.5 2.5v6l-.5 2.5M215.6 118.4v21.5M217.6 118.2v13.7M229.6 118.2v13.7M231.6 118.4v21.5M242.2 107.7h21.6M242.2 117.9h32.7M263.3 110.2l-.5-2.5v10.2l-.5-2.5"/>
<path d="M263.3 105.1l-1 5.1M263.3 115.4l-.5 2.5M274.4 115.4l-.5 2.5M124.5 123.7h23.1M126 121.1l-.5 2.6M136.8 126.2l-.5-2.5v5M215.6 138.9l2.6 .5M217.6 130.9l2.5 .5M218.2 138.4l-2.6 .5h16l-2.6 .5M220.1 130.4l-2.5 .5h12l-2.5 .5M227.1 130.4l2.5 .5M229 138.4l2.6 .5"/>
<path d="M124.1 159.7h32.4M125.1 159.7l-.5 2.5M156.7 159.7h.7M157.6 159.7h24.6M125.6 162.2l-.5-2.5v29.9l-.5-2.5M148.5 173.3v47.2M232.6 173.6l-.6 8.4M233.4 173l27.5 25.1M234 172.4l22.7 1.7M241.2 173.6v46.9M242.7 172.3h15.9M257.1 177.5l.3 2.5 .2-2.5"/>
<path d="M257.4 163.4l.3 8.9M257.7 172.3l-.5 2.5M258.1 177.5l-.7 2.5M258.2 174.8l-.5-2.5-.1 5.2M258.7 174.3l11.2 .8M268.9 175.9l-.4 4.3M269.6 172.6l-.6 2.5-.8 10.5-.7 2.4M269.7 164.8l-.7 10.3-.3-2.6M124.1 189.6h32.4M125.6 187.1l-.5 2.5M155.4 186.8l-1.7 23.2M156.7 189.6h58.8"/>
<path d="M223.5 183.5l-1.9 25M224.3 182.9l27.5 25.1M224.9 182.3l44.3 3.4M231.9 182.3l-2.5 33.5M258.4 180.1l-10.5-.9 21.6 1.7M258.8 199.6l1.3-2.2-9.1 9.9 1.3-2.1M260.1 197.4l-2 1.5M268.5 188.1l-.3-2.5-.7 8.3M268.5 181.5l-.3 4.4M148.5 219.5l2.6 .5M151.1 219l-2.6 .5h92.7l-2.5 .5M153.7 209l2.5 .7"/>
<path d="M154.2 202.3l2.5 .7M156.3 208.7l-2.6 .3 75.7 5.8-2.5 .3M156.8 202l-2.6 .3 67.5 5.1-2.6 .4M219.2 206.7l2.5 .7M226.9 214.1l2.5 .7M238.7 219l2.5 .5M253.1 205.8l-2.1 1.5"/>
</g>
<circle cx="268.5" cy="180.8" r=".63" fill="#000"/>
<text font-size="9.1" x="324.3" y="245.5">株式会社スギヤス</text>
<g font-size="8.3">
<text x="166.9" y="41.3">1</text>
<text x="278" y="80.8">3</text>
<text x="162" y="146.7">2</text>
<text x="316" y="254.9">ﾎｲｰﾙﾌｫｰｸﾍﾟｱ</text>
<text x="316" y="265.2">ABM15M</text>
<text x="364" y="265.2">151000-01</text>
<text x="366" y="275">2021/11/29</text>
<text x="317.1" y="282.6">奥村</text>
<text x="337.1" y="282.6">奥村</text>
<text x="377.5" y="285.2">1:2</text>
</g>
<g font-size="5.9">
<text x="337.6" y="212.9">A ( 1 : 1 )</text>
<text x="28.4" y="248.4">注1;指示する中心線の中心線対称部は溶接記号を省略。</text>
<text x="40.3" y="257.9">又、省略した溶接記号は*印をつけて識別する。</text>
</g>
<g font-size="4.1">
<text x="219.7" y="14.5">照合</text>
<text x="250.2" y="14.5">品名</text>
<text x="288.4" y="14.5">機種・仕様1</text>
<text x="324.9" y="14.5">図番・仕様2</text>
<text x="355.3" y="14.5">数</text>
<text x="382.7" y="14.5">摘要</text>
<text x="222.2" y="19.9">1</text>
<text x="228.9" y="19.9">ﾎｲｰﾙﾌｫｰｸR</text>
<text x="279.9" y="19.9">ABM15M</text>
<text x="316.9" y="19.9">151001-01</text>
<text x="356.2" y="19.9">1</text>
<text x="222.2" y="25.4">2</text>
<text x="228.9" y="25.4">ﾎｲｰﾙﾌｫｰｸL</text>
<text x="279.9" y="25.4">ABM15M</text>
<text x="316.9" y="25.4">151002-01</text>
<text x="356.2" y="25.4">1</text>
<text x="222.2" y="30.9">3</text>
<text x="228.9" y="31">ﾎｲｰﾙﾌｫｰｸﾊﾟｲﾌﾟ</text>
<text x="279.9" y="30.9">ABM15M</text>
<text x="316.9" y="30.9">151003-01</text>
<text x="356.2" y="30.9">1</text>
<text x="315.8" y="271.1">1</text>
<text x="319.7" y="271.1">2</text>
<text x="323.7" y="271.1">3</text>
<text x="327.6" y="271.1">4</text>
<text x="331.5" y="271.1">5</text>
<text x="335.5" y="271.1">6</text>
<text x="339.3" y="271.1">7</text>
<text x="343.3" y="271.1">8</text>
<text x="347.2" y="271.1">9</text>
<text x="179.4" y="285.5">年月日</text>
<text x="223.3" y="285.5">記</text>
<text x="243.6" y="285.5">事</text>
<text x="277.9" y="285.5">担当</text>
<text x="284" y="285.5">承認</text>
</g>
<g font-size="3.9">
<text x="291" y="243.5">承</text>
<text x="311" y="251.1">品</text>
<text x="291" y="253.5">認</text>
<text x="311" y="256">名</text>
<text x="290.9" y="262.1">検</text>
<text x="311" y="261">図</text>
<text x="290.9" y="269.5">図</text>
<text x="311" y="266.1">番</text>
<text x="351" y="271.5">日</text>
<text x="290.9" y="277.1">検</text>
<text x="330.9" y="277.1">製</text>
<text x="350.9" y="280.8">尺</text>
<text x="351" y="276">付</text>
<text x="290.9" y="284.5">図</text>
<text x="330.9" y="284.5">図</text>
<text x="350.9" y="285.8">度</text>
</g>
<g font-size="3.2">
<text x="133.4" y="47.1">2-⌀5</text>
<text x="134.7" y="65.8" transform="rotate(-90 134.7 65.8)">12</text>
<text x="261.2" y="75.3" transform="rotate(-90 261.2 75.3)">20.5</text>
<text x="140.3" y="80.8">注1</text>
<text x="261.2" y="96" transform="rotate(-90 261.2 96)">61</text>
<text x="123.6" y="96.5" transform="rotate(-90 123.6 96.5)">(125)</text>
<text x="134.7" y="96.8" transform="rotate(-90 134.7 96.8)">101</text>
<text x="193.6" y="101.6">*4</text>
<text x="237.1" y="101.9">*4</text>
<text x="272" y="96.5" transform="rotate(-90 272 96.5)">(102)</text>
<text x="261.2" y="116.1" transform="rotate(-90 261.2 116.1)">20.5</text>
<text x="134.7" y="122.3" transform="rotate(-90 134.7 122.3)">12</text>
<text x="294.5" y="123.9">*</text>
<text x="220.6" y="128.6">⌀24</text>
<text x="299.8" y="130.2">G</text>
<text x="218.9" y="136.7">⌀31.8</text>
<text x="118.4" y="152.3">⌀20.1通し</text>
<text x="229.4" y="155.7">A</text>
<text x="249.2" y="158">⌀20.1通し</text>
<text x="259.1" y="164.1" transform="rotate(88 259.1 164.1)">4.4°</text>
<text x="267.6" y="172.1" transform="rotate(-86 267.6 172.1)">11.6</text>
<text x="123.2" y="178" transform="rotate(-90 123.2 178)">(60)</text>
<text x="377.4" y="180.8">*</text>
<text x="382.7" y="187.1">G</text>
<text x="266" y="193" transform="rotate(-86 266 193)">9.5</text>
<text x="184" y="203" transform="rotate(4 184 203)">135.2</text>
<text x="353" y="201">*</text>
<text x="250.8" y="204.7" transform="rotate(-48 250.8 204.7)">(26.8)</text>
<text x="187.6" y="210" transform="rotate(4 187.6 210)">151.8</text>
<text x="189.1" y="217.6">(185.3)</text>
<text x="171.2" y="283.3">訂正</text>
<text x="171.2" y="287.1">記号</text>
</g>
<g font-size="2.6">
<text x="134.7" y="89.4" transform="rotate(-90 134.7 89.4)">0</text>
<text x="131.9" y="91" transform="rotate(-90 131.9 91)">+1</text>
<text x="258.4" y="91.9" transform="rotate(-90 258.4 91.9)">+1</text>
<text x="261.2" y="90.2" transform="rotate(-90 261.2 90.2)">0</text>
<text x="311.3" y="274.9">開</text>
<text x="311.3" y="277.7">発</text>
<text x="311.3" y="280.5">担</text>
<text x="311.3" y="283.1">当</text>
<text x="311.3" y="285.7">者</text>
</g>
<g font-size="2">
<text x="311.6" y="269.2">区</text>
<text x="311.6" y="271.4">分</text>
</g>
</svg>
